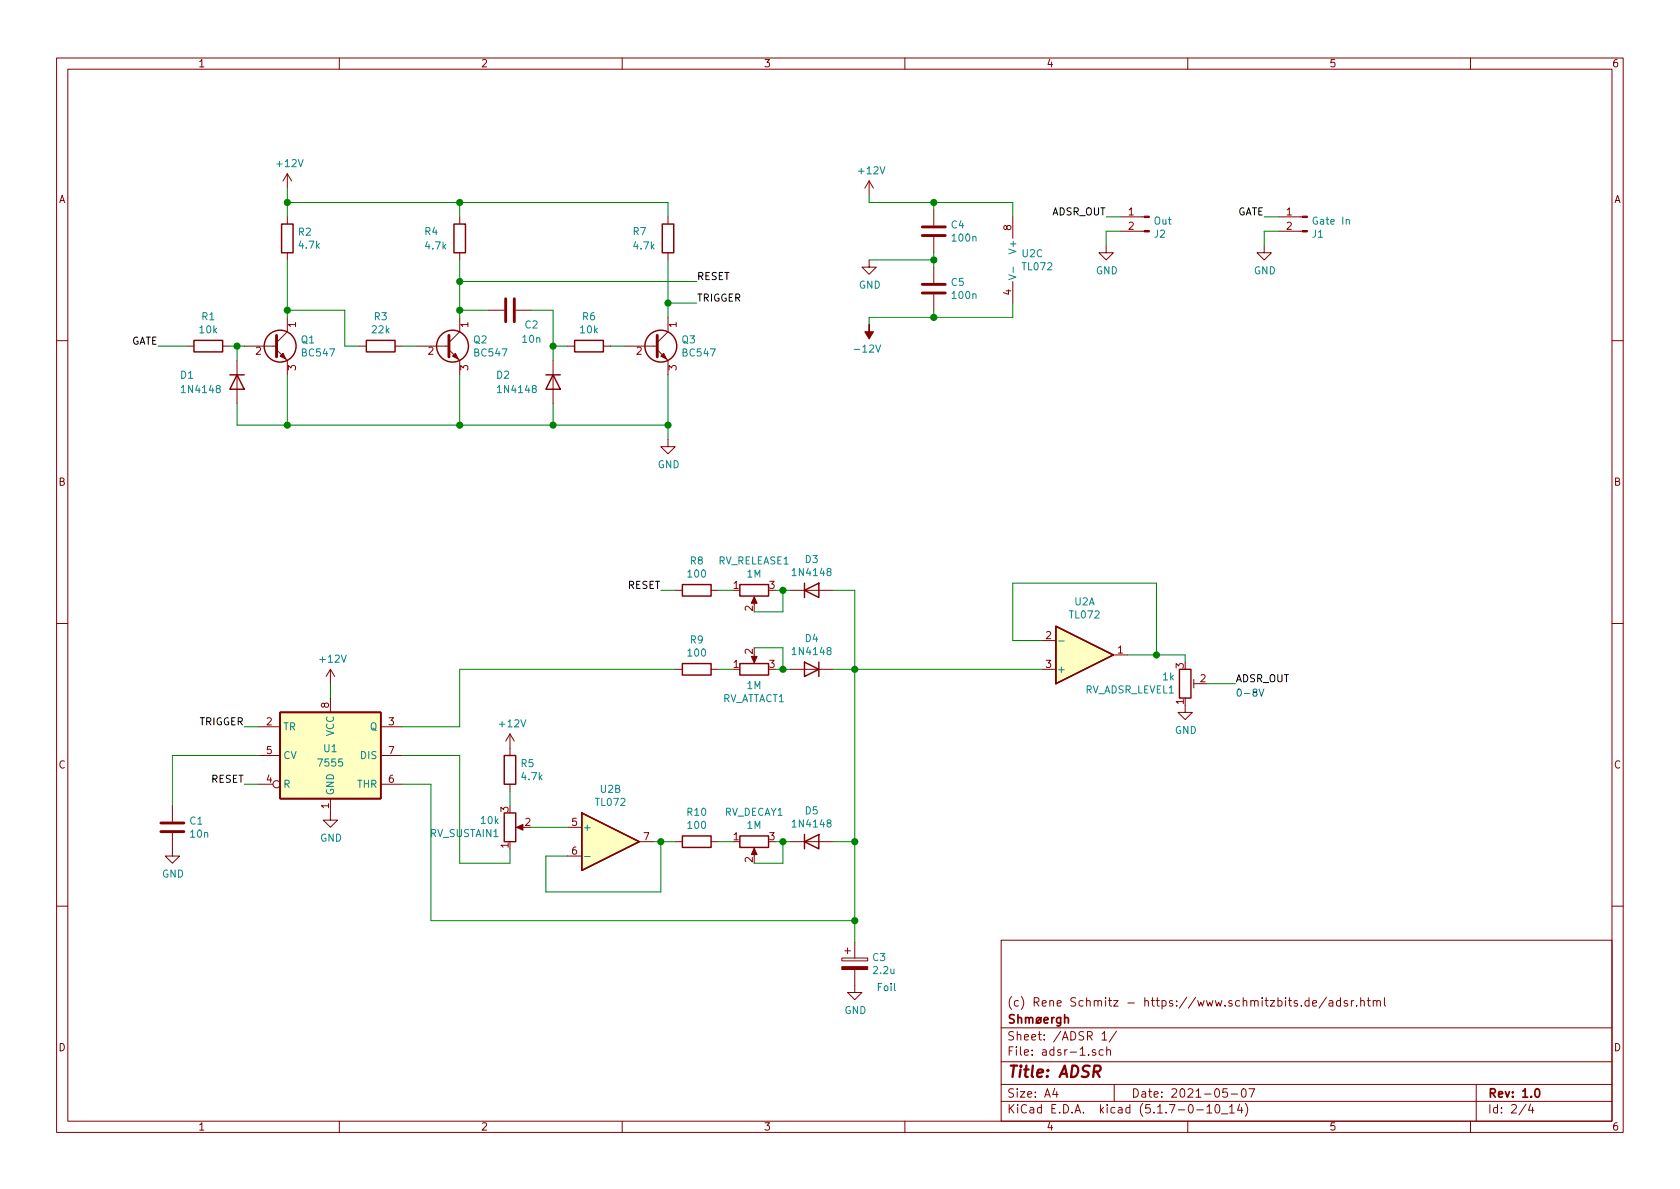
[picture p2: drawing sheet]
<svg xmlns="http://www.w3.org/2000/svg" width="297mm" height="210mm" viewBox="0 0 297 210" stroke-linecap="round" stroke-linejoin="round" font-family="sans-serif">
<g fill="none" stroke="#840000" stroke-width=".18">
<path d="M10 10.3h277v189.9h-277zM12 12.2h273v186.1h-273zM60 10.3v1.9M110 10.3v1.9M160 10.3v1.9M210 10.3v1.9M260 10.3v1.9M50.8 30.7v2.6M50.8 38.3v1.3M50.8 30.7l-.8 1.3M50.8 30.7l.8 1.3M81.3 38.3v1.3"/>
<path d="M118.1 38.3v1.3M153.7 32l-.8 1.3M153.7 32v2.5M153.7 32l.7 1.3M165.1 37.1v2.8M179.1 38.3v3.9M198.1 38.3h4.2M226.1 38.3h4.2M50.8 56.1v2.6l-1.9 1.9M50.8 44.7v1.3M81.3 56.1v2.6l-1.9 1.9M81.3 44.7v1.3"/>
<path d="M86.4 54.9h2.8M91.2 54.9h2.8M118.1 56.1v2.6l-1.9 1.9M118.1 44.7v1.3M153.7 46v1.2h1.2l-1.2 1.3-1.3-1.3h1.3M165.1 41.9v2.8M165.1 47.2v2.8M165.1 52.1v2.8M179.1 49.8v3.8M195.6 43.4v1.3h1.2l-1.2 1.3-1.3-1.3h1.3M198.1 40.9h4.2M223.5 43.4v1.3h1.3l-1.3 1.3-1.3-1.3h1.3"/>
<path d="M226.1 40.9h4.2M10 60.2h2M33 61.2h1.3M39.4 61.2h1.2M41.9 63.7v7.7M43.2 61.2h5.7M48.9 61.8l1.9 1.9v2.6M63.5 61.2h1.3M69.8 61.2h1.3M73.7 61.2h5.7M79.4 61.8l1.9 1.9v2.6M97.8 63.7v7.7"/>
<path d="M100.3 61.2h1.3M106.7 61.2h1.2M110.5 61.2h5.7M116.2 61.8l1.9 1.9v2.6M118.1 77.7v1.3h1.3l-1.3 1.3-1.3-1.3h1.3M285 60.2h2M10 110.3h2M58.4 118.4v2.5M58.4 118.4l-.7 1.2M58.4 118.4l.8 1.2M119.4 118.4h1.2M119.4 104.4h1.2"/>
<path d="M125.7 118.4h1.3M125.7 104.4h1.3M133.3 105.9v1M133.3 115.8v1M139.7 118.4h7.6M139.7 104.4h7.6M184.1 113.3h2.6M184.1 118.4h2.6M196.8 115.8h2.6M285 110.3h2M45.7 128.5h3.8M45.7 138.7h2.6"/>
<path d="M45.7 133.6h3.8M58.4 123.4v2.6M67.3 128.5h3.8M67.3 138.7h3.8M67.3 133.6h3.8M90.2 129.8l-.8 1.3M90.2 129.8v3.8M90.2 138.7v1.2M90.2 129.8l.7 1.3M209.5 124.7v1.3h1.3l-1.3 1.2-1.2-1.2h1.2M211.1 120.1v1.6M211.1 120.9h1"/>
<path d="M30.5 147.3v4.1h1.2l-1.2 1.2-1.3-1.2h1.3M30.5 142.5v2.8M58.4 141.2v3.8h1.3l-1.3 1.3-1.3-1.3h1.3M91.7 146.3h1M100.3 146.3h2.6M100.3 151.4h2.6M113 148.8h2.6M119.4 148.8h1.2M125.7 148.8h1.3M133.3 150.4v1M139.7 148.8h7.6M10 160.2h2"/>
<path d="M148.8 169.4h4.6v.5h-4.6zM149.4 168.1h1M149.9 167.6v1.1M151.1 171.4v4.1h1.3l-1.3 1.3-1.2-1.3h1.2M151.1 166.6v2.8M177 166.3h108v32h-108zM231.4 177l-.4-.1-.3 .3 .1 .6 .2 .1 .4-.1M231.4 176.4v1.5M232.1 177.4l.7-.1-.1-.3-.4-.1-.2 .2 .1 .7h.5M234.5 176.3l-1.3 2M235 177h.6l.1 .9M235.7 177.3l-.5 .1a.29 .29 0 0 0-.3 .2 .29 .29 0 0 0 .3 .3l.5-.1"/>
<path d="M237 177l-.4-.1-.3 .3 .1 .6 .2 .1 .4-.1M237 176.4v1.5M238.2 177a.37 .37 0 0 0-.6 .1l.1 .3 .5 .1 .1 .1-.2 .3-.5-.1M238.9 176.9v1M239.4 176.9l-.5 .3M239.9 177.8v.1M240.6 177.1l.2-.2 .3 .1 .1 .9M240.6 176.4v1.5M241.7 176.9h.6M241.9 176.4v1.3l.4 .2M242.8 177.1l.2-.2 .4 .1v.9M242.8 176.9v1"/>
<path d="M243.4 177.1l.2-.2 .4 .1 .1 .9M244.8 176.4v1.3l.2 .2M285 160.2h2M60 198.3v1.9M110 198.3v1.9M160 198.3v1.9M177 194.8h108M177 191.8h108M177 187.8h108M177 181.8h108M186.5 192.5l-.4 1h1M186.8 193v1"/>
<path d="M193.7 185.7a.37 .37 0 0 0-.6 .1l.1 .2 .5 .2 .1 .1-.3 .3-.4-.1M194.8 182.8l.5-.4v1.5M194.8 183.9h.9M195 185.7l-.4-.1-.3 .3 .1 .6 .2 .1 .4-.1M195.7 185.7h.1a.37 .37 0 0 1 .5 .1v.8M195.7 185.1v1.5M197 191.8v3M197.4 182.3l-1.3 2M210 198.3v1.9M211.6 196.3h1.2M213.4 195.8l.4-.5v1.5M213.4 196.8h.8"/>
<path d="M215 195.4l.3-.1a.94 .94 0 0 1 0 1.5 .8 .8 0 0 1-.6-.6 .8 .8 0 0 1 .3-.8zM216 197h1.1M217 192.5h-.7l-.1 .7 .2-.1 .5 .1 .1 .2v.5l-.2 .1-.6-.1M217.4 195.8l.4-.5v1.5M217.4 196.8h.8M217.7 193.5h1.1M219.2 195.2l-.4 1.1h.9M219.5 195.8v1M219.6 192.7l.4-.2a.94 .94 0 0 1 0 1.5 .82 .82 0 0 1-.4-1.3zM220.2 195.1a1.71 1.71 0 0 1 0 2.3M220.8 192.5h1l-.6 1.5M260 198.3v1.9"/>
<path d="M261 191.8v6.5M269.8 195.2l-1.2 2M270.6 195.2l-.3 1.1h.9M271 195.8v1"/>
<circle cx="48.9" cy="138.7" r=".63"/>
</g>
<path d="M271.5 192.7l.2-.2a.81 .81 0 0 1 .6 .6 .81 .81 0 0 1-.3 .8l-.1 .1a.79 .79 0 0 1-.4-1.3z" fill="none" stroke="#840000" stroke-width=".3"/>
<path d="M193.4 189.5h.8a.56 .56 0 0 0 .4-.5 .56 .56 0 0 0-.3-.6h-.8l-.2 2" fill="none" stroke="#840000" stroke-width=".41"/>
<g fill="none" stroke="#840000" stroke-width=".25">
<path d="M49.8 39.6h2v5.1h-2zM80.3 39.6h2v5.1h-2zM117.1 39.6h2v5.1h-2zM34.3 60.2h5.1v2h-5.1zM40.6 66.3h2.6M41.9 66.3l1.3 2.5h-2.6zM64.8 60.2h5v2h-5zM96.5 66.3h2.6M97.8 66.3l1.3 2.5h-2.6zM101.6 60.2h5.1v2h-5.1zM120.6 117.3h5.1v2.1h-5.1zM120.6 103.4h5.1v2h-5.1z"/>
<path d="M130.8 117.3h5.1v2.1h-5.1zM130.8 103.4h5.1v2h-5.1zM142.2 117.1l2.6 1.3-2.6 1.2zM142.2 104.4l2.6-1.3v2.6zM142.2 103.1v2.6M144.8 117.1v2.5M186.7 110.7l10.1 5.1-10.1 5.1zM208.5 118.4h2.1v5h-2.1zM49.5 126h17.8v15.2h-17.8zM89.2 133.6h2v5.1h-2zM89.2 143.8h2v5h-2zM102.9 143.8l10.1 5-10.1 5.1z"/>
<path d="M120.6 147.8h5.1v2.1h-5.1zM130.8 147.8h5.1v2.1h-5.1zM142.2 148.8l2.6-1.2v2.5zM142.2 147.6v2.5"/>
<circle cx="49.5" cy="61.2" r="2.82"/>
<circle cx="80" cy="61.2" r="2.82"/>
<circle cx="116.8" cy="61.2" r="2.82"/>
</g>
<path d="M48.9 59.3v3.8M79.4 59.3v3.8M89.4 52.8v4.1M90.9 52.8v4.1M116.2 59.3v3.8M163.1 51.8h4M163.1 50.3h4M163.1 41.7h4M163.1 40.1h4M28.4 147.1h4.1M28.4 145.5h4.1" fill="none" stroke="#840000" stroke-width=".51"/>
<g fill="#840000" stroke="#840000" stroke-width=".18">
<path d="M49.5 63l.5-.5 .5 1z"/>
<path d="M80 63l.5-.5 .5 1z"/>
<path d="M117.3 62.5l.6 1-1.1-.5z"/>
<path d="M230.3 40.8h.8v.2h-.8z"/>
<path d="M230.3 38.2h.8v.3h-.8z"/>
<path d="M202.3 40.8h.9v.2h-.9z"/>
<path d="M202.3 38.2h.9v.3h-.9z"/>
<path d="M133.3 150l.6 1.1h-1.1z"/>
<path d="M132.8 116.1h1.1l-.6 1.1z"/>
<path d="M153.7 57.4v1.3h.7l-.7 1.2-.8-1.2h.8z"/>
<path d="M91.3 146.3l1.2-.5v1z"/>
<path d="M148.8 170.9h4.6v.5h-4.6z"/>
<path d="M133.3 105.5l.6 1.2h-1.1z"/>
</g>
<g fill="#ffffc2" stroke="#ffffc2" stroke-width=".18">
<path d="M49.5 126h17.8v15.2h-17.8z"/>
<path d="M186.7 110.7l10.1 5.1-10.1 5.1z"/>
<path d="M102.9 143.8l10.1 5-10.1 5.1z"/>
</g>
<path d="M178.4 48.6l1.2 .4-1.2 .4M179.1 47.2v1M187.2 113.4h1M103.4 151.5h.9" fill="none" stroke="#008484" stroke-width=".18"/>
<g fill="none" stroke="#008400" stroke-width=".18">
<path d="M50.8 33.3v5M50.8 35.8h67.3v2.5M81.3 35.8v2.5M153.7 34.5v1.3h25.4v2.5M165.1 35.8v1.3M195.6 38.3h2.5M223.5 38.3h2.6M50.8 46v10.1M50.8 54.9h10.2v6.3h2.5M81.3 46v10.1M81.3 49.8h41.9M81.3 54.9h5.1"/>
<path d="M94 54.9h3.8v8.8M118.1 46v10.1M118.1 53.6h5.1M153.7 46h11.4M165.1 44.7v2.5M165.1 54.9v1.2M179.1 53.6v2.5h-25.4v1.3M198.1 40.9h-2.5v2.5M226.1 40.9h-2.6v2.5M27.9 61.2h5.1M40.6 61.2h2.6M41.9 71.4v3.8h76.2"/>
<path d="M41.9 61.2v2.5M50.8 66.3v8.9M71.1 61.2h2.6M81.3 66.3v8.9M97.8 61.2h2.5M97.8 71.4v3.8M107.9 61.2h2.6M118.1 66.3v11.4M116.8 104.4h2.6M119.4 118.4h-38.1v10.1h-10.2M127 104.4h2.5M127 118.4h2.5"/>
<path d="M133.3 114.5h5.1v3.9M137.2 104.4h2.5M137.2 118.4h2.5M138.4 104.4v3.8h-5.1M147.3 104.4h3.8v62.2M147.3 118.4h36.8M184.1 113.3h-5v-10.2h25.4v12.7M199.4 115.8h10.1v1.3M43.2 138.7h2.5M43.2 128.5h2.5M45.7 133.6h-15.2v8.9M58.4 120.9v2.5"/>
<path d="M71.1 133.6h10.2v19h8.9v-2.5M71.1 138.7h5.1v24.1h74.9M90.2 139.9v2.6M213.4 120.9h5M94 146.3h6.3M115.6 148.8h3.8M116.8 148.8v8.9h-20.3v-6.3h3.8M127 148.8h2.5M137.2 148.8h2.5M138.4 148.8v3.8h-5.1M147.3 148.8h3.8"/>
</g>
<path d="M222.6 121.8l.4 1.3 .5-1.3M158.1 173.9v1.1l.2 .2" fill="none" stroke="#0000c2" stroke-width=".18"/>
<g fill="#008400" stroke="#008400" stroke-width=".25">
<circle cx="41.9" cy="61.2" r=".51"/>
<circle cx="50.8" cy="54.9" r=".51"/>
<circle cx="165.1" cy="35.8" r=".51"/>
<circle cx="165.1" cy="56.1" r=".51"/>
<circle cx="165.1" cy="46" r=".51"/>
<circle cx="138.4" cy="118.4" r=".51"/>
<circle cx="97.8" cy="61.2" r=".51"/>
<circle cx="116.8" cy="148.8" r=".51"/>
<circle cx="151.1" cy="162.8" r=".51"/>
<circle cx="97.8" cy="75.2" r=".51"/>
<circle cx="81.3" cy="35.8" r=".51"/>
<circle cx="81.3" cy="54.9" r=".51"/>
<circle cx="151.1" cy="148.8" r=".51"/>
<circle cx="151.1" cy="118.4" r=".51"/>
<circle cx="118.1" cy="75.2" r=".51"/>
<circle cx="138.4" cy="148.8" r=".51"/>
<circle cx="81.3" cy="75.2" r=".51"/>
<circle cx="138.4" cy="104.4" r=".51"/>
<circle cx="118.1" cy="53.6" r=".51"/>
<circle cx="50.8" cy="35.8" r=".51"/>
<circle cx="204.5" cy="115.8" r=".51"/>
<circle cx="81.3" cy="49.8" r=".51"/>
<circle cx="50.8" cy="75.2" r=".51"/>
</g>
<text font-size="2.8" fill="#840000" x="178" y="190.5">Title: ADSR</text>
<g font-size="2.1" fill="#840000">
<text x="178" y="178">(c) Rene Schmitz - https://www.schmitzbits.de/adsr.html</text>
<text x="178" y="184">Sheet: /ADSR 1/</text>
<text x="178" y="181">Shmøergh</text>
<text x="178" y="186.7">File: adsr-1.sch</text>
<text x="178" y="196.9">KiCad E.D.A. kicad (5.1.7-0-10_14)</text>
<text x="178" y="194.1">Size: A4</text>
<text x="200" y="194.1">Date: 2021-05-07</text>
<text x="263" y="194.1">Rev: 1.0</text>
<text x="263" y="196.9">Id: 2/4</text>
</g>
<g font-size="1.8" fill="#840000">
<text x="35" y="11.9">1</text>
<text x="85" y="11.9">2</text>
<text x="135" y="11.9">3</text>
<text x="185" y="11.9">4</text>
<text x="235" y="11.9">5</text>
<text x="285" y="11.9">6</text>
<text x="10.4" y="35.9">A</text>
<text x="285.4" y="35.9">A</text>
<text x="178.8" y="40.7" transform="rotate(-90 178.8 40.7)">8</text>
<text x="199.5" y="38.1">1</text>
<text x="199.5" y="40.6">2</text>
<text x="227.5" y="38.1">1</text>
<text x="227.5" y="40.6">2</text>
<text x="178.8" y="52.2" transform="rotate(-90 178.8 52.2)">4</text>
<text x="52.3" y="57.9" transform="rotate(-90 52.3 57.9)">1</text>
<text x="82.8" y="57.9" transform="rotate(-90 82.8 57.9)">1</text>
<text x="119.6" y="57.9" transform="rotate(-90 119.6 57.9)">1</text>
<text x="45.2" y="62.7">2</text>
<text x="52.3" y="65.5" transform="rotate(-90 52.3 65.5)">3</text>
<text x="75.7" y="62.7">2</text>
<text x="82.8" y="65.5" transform="rotate(-90 82.8 65.5)">3</text>
<text x="112.5" y="62.7">2</text>
<text x="119.6" y="65.5" transform="rotate(-90 119.6 65.5)">3</text>
<text x="10.4" y="85.9">B</text>
<text x="285.4" y="85.9">B</text>
<text x="129.7" y="104.1">1</text>
<text x="136" y="104.1">3</text>
<text x="133.1" y="108" transform="rotate(-90 133.1 108)">2</text>
<text x="184.9" y="113">2</text>
<text x="129.7" y="118.1">1</text>
<text x="133.1" y="115.7" transform="rotate(-90 133.1 115.7)">2</text>
<text x="136" y="118.1">3</text>
<text x="184.9" y="118.1">3</text>
<text x="197.6" y="115.6">1</text>
<text x="209.3" y="118.2" transform="rotate(-90 209.3 118.2)">3</text>
<text x="58.2" y="125.2" transform="rotate(-90 58.2 125.2)">8</text>
<text x="209.3" y="124.6" transform="rotate(-90 209.3 124.6)">1</text>
<text x="212.2" y="120.6">2</text>
<text x="47.1" y="128.3">2</text>
<text x="68.7" y="128.3">3</text>
<text x="10.4" y="135.9">C</text>
<text x="47.1" y="133.3">5</text>
<text x="68.7" y="133.3">7</text>
<text x="285.4" y="135.9">C</text>
<text x="47.1" y="138.4">4</text>
<text x="58.2" y="143" transform="rotate(-90 58.2 143)">1</text>
<text x="68.7" y="138.4">6</text>
<text x="89.9" y="143.6" transform="rotate(-90 89.9 143.6)">3</text>
<text x="89.9" y="150" transform="rotate(-90 89.9 150)">1</text>
<text x="92.9" y="146">2</text>
<text x="101.1" y="146">5</text>
<text x="113.8" y="148.6">7</text>
<text x="129.7" y="148.6">1</text>
<text x="136" y="148.6">3</text>
<text x="101.1" y="151.1">6</text>
<text x="133.1" y="152.5" transform="rotate(-90 133.1 152.5)">2</text>
<text x="10.4" y="185.9">D</text>
<text x="285.4" y="185.9">D</text>
<text x="35" y="199.9">1</text>
<text x="85" y="199.9">2</text>
<text x="135" y="199.9">3</text>
<text x="185" y="199.9">4</text>
<text x="235" y="199.9">5</text>
<text x="285" y="199.9">6</text>
</g>
<g font-size="1.8" fill="#008484">
<text x="49.1" y="29.6">+12V</text>
<text x="152" y="30.8">+12V</text>
<text x="52.8" y="41.7">R2</text>
<text x="75.1" y="41.6">R4</text>
<text x="112" y="41.6">R7</text>
<text x="168.2" y="40.4">C4</text>
<text x="204.1" y="39.7">Out</text>
<text x="232.4" y="39.7">Gate In</text>
<text x="53" y="44">4.7k</text>
<text x="75.3" y="44.1">4.7k</text>
<text x="112.1" y="44.1">4.7k</text>
<text x="168.5" y="42.7">100n</text>
<text x="179.7" y="44.5" transform="rotate(-90 179.7 44.5)">V+</text>
<text x="180.8" y="45.5">U2C</text>
<text x="180.9" y="47.8">TL072</text>
<text x="204.1" y="42">J2</text>
<text x="232.1" y="42">J1</text>
<text x="151.8" y="51">GND</text>
<text x="168.2" y="50.6">C5</text>
<text x="168.5" y="52.9">100n</text>
<text x="193.8" y="48.5">GND</text>
<text x="221.7" y="48.5">GND</text>
<text x="35.4" y="58.9">10k</text>
<text x="35.7" y="56.6">R1</text>
<text x="65.8" y="58.9">22k</text>
<text x="66.2" y="56.6">R3</text>
<text x="92.9" y="58.1">C2</text>
<text x="102.7" y="58.9">10k</text>
<text x="103" y="56.6">R6</text>
<text x="53.3" y="60.7">Q1</text>
<text x="53.5" y="63">BC547</text>
<text x="83.8" y="60.7">Q2</text>
<text x="84" y="63">BC547</text>
<text x="92.5" y="60.6">10n</text>
<text x="120.6" y="60.7">Q3</text>
<text x="120.8" y="63">BC547</text>
<text x="151.4" y="62.4">-12V</text>
<text x="32" y="67">D1</text>
<text x="32.4" y="69.5">1N4148</text>
<text x="87.8" y="67">D2</text>
<text x="88.3" y="69.5">1N4148</text>
<text x="116.3" y="82.8">GND</text>
<text x="122.1" y="99.8">R8</text>
<text x="126.9" y="99.8">RV_RELEASE1</text>
<text x="140.4" y="101.9">1N4148</text>
<text x="142.4" y="99.6">D3</text>
<text x="121.7" y="102.1">100</text>
<text x="132.1" y="102.1">1M</text>
<text x="190" y="107.1">U2A</text>
<text x="122.1" y="113.8">R9</text>
<text x="142.4" y="113.5">D4</text>
<text x="189.2" y="109.4">TL072</text>
<text x="56.7" y="117.2">+12V</text>
<text x="121.7" y="116.1">100</text>
<text x="140.4" y="115.8">1N4148</text>
<text x="186.8" y="119">+</text>
<text x="127.6" y="124.2">RV_ATTACT1</text>
<text x="132.1" y="121.9">1M</text>
<text x="191.8" y="122.6">RV_ADSR_LEVEL1</text>
<text x="205.6" y="120.3">1k</text>
<text x="50" y="129.2">TR</text>
<text x="59.1" y="130.2" transform="rotate(-90 59.1 130.2)">VCC</text>
<text x="65.4" y="129.2">Q</text>
<text x="88.5" y="128.6">+12V</text>
<text x="207.7" y="129.8">GND</text>
<text x="50" y="134.2">CV</text>
<text x="56.5" y="135.6">7555</text>
<text x="57.3" y="133">U1</text>
<text x="63.9" y="134.2">DIS</text>
<text x="92.2" y="135.7">R5</text>
<text x="92.3" y="138">4.7k</text>
<text x="50" y="139.3">R</text>
<text x="59.1" y="140.7" transform="rotate(-90 59.1 140.7)">GND</text>
<text x="63.2" y="139.3">THR</text>
<text x="105.4" y="142.5">TL072</text>
<text x="106.2" y="140.2">U2B</text>
<text x="33.6" y="145.8">C1</text>
<text x="33.7" y="148.1">10n</text>
<text x="56.6" y="148.8">GND</text>
<text x="76.1" y="148">RV_SUSTAIN1</text>
<text x="85.1" y="145.7">10k</text>
<text x="103" y="146.9">+</text>
<text x="121.6" y="144.3">R10</text>
<text x="121.7" y="146.6">100</text>
<text x="128" y="144.3">RV_DECAY1</text>
<text x="132.1" y="146.6">1M</text>
<text x="140.4" y="146.3">1N4148</text>
<text x="142.4" y="144">D5</text>
<text x="28.7" y="155.2">GND</text>
<text x="154.3" y="169.9">C3</text>
<text x="154.5" y="172.3">2.2u</text>
<text x="149.3" y="179.3">GND</text>
</g>
<g font-size="1.8">
<text x="185.9" y="38.1">ADSR_OUT</text>
<text x="218.6" y="38.1">GATE</text>
<text x="123.2" y="53.3">TRIGGER</text>
<text x="123.2" y="49.5">RESET</text>
<text x="23" y="61">GATE</text>
<text x="110.9" y="104.1">RESET</text>
<text x="218.4" y="120.6">ADSR_OUT</text>
<text x="35.1" y="128.3">TRIGGER</text>
<text x="37.3" y="138.4">RESET</text>
</g>
<g font-size="1.8" fill="#0000c2">
<text x="218.4" y="123.2">0-8V</text>
<text x="154.9" y="175.3">Foil</text>
</g>
</svg>
